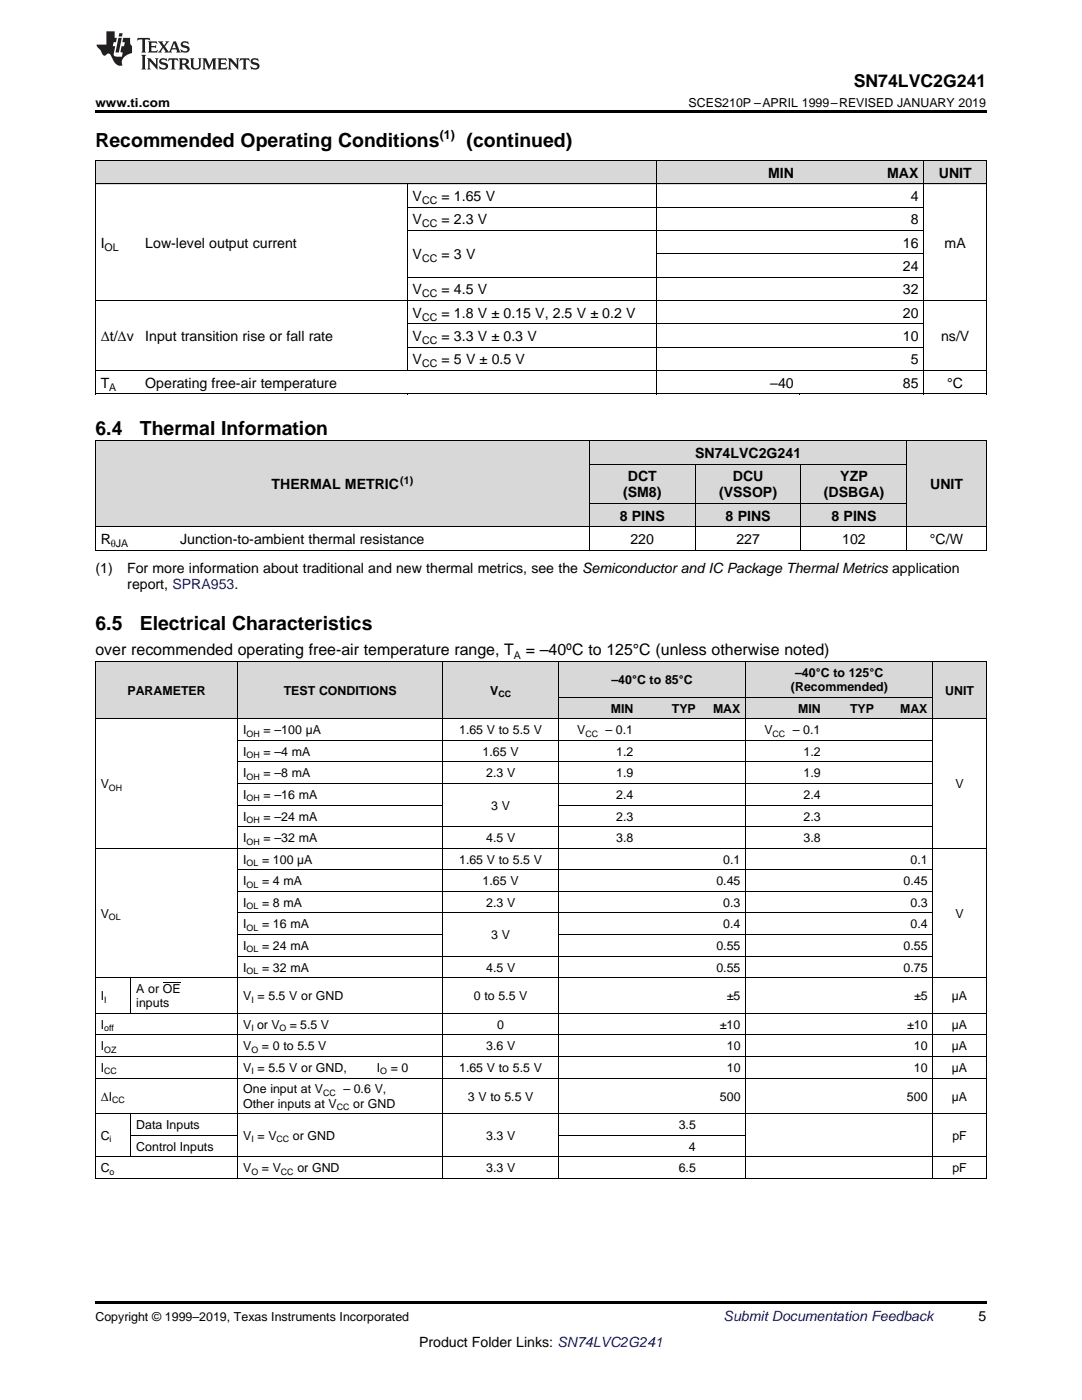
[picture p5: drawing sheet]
<svg xmlns="http://www.w3.org/2000/svg" width="216mm" height="279mm" viewBox="0 0 216 279" stroke-linecap="round" stroke-linejoin="round" font-family="sans-serif">
<g fill="#d8d8d8">
<path d="M19 132.1h7.1v11.4h-7.1z"/>
<path d="M26.1 132.1h21.4v11.4h-21.4z"/>
<path d="M47.5 132.1h26.7v11.4h-26.7z"/>
<path d="M74.2 132.1h14.2v11.4h-14.2z"/>
<path d="M88.4 132.1h23.1v11.4h-23.1z"/>
<path d="M186.2 132.1h10.6v11.4h-10.6z"/>
<path d="M111.5 139.2h16v4.3h-16z"/>
<path d="M127.5 139.2h12.4v4.3h-12.4z"/>
<path d="M139.9 139.2h8.9v4.3h-8.9z"/>
<path d="M148.8 139.2h16v4.3h-16z"/>
<path d="M164.8 139.2h10.7v4.3h-10.7z"/>
<path d="M175.5 139.2h10.7v4.3h-10.7z"/>
<path d="M111.5 132.1h16v7.1h-16z"/>
<path d="M127.5 132.1h12.4v7.1h-12.4z"/>
<path d="M139.9 132.1h8.9v7.1h-8.9z"/>
<path d="M148.8 132.1h16v7.1h-16z"/>
<path d="M164.8 132.1h10.7v7.1h-10.7z"/>
<path d="M175.5 132.1h10.7v7.1h-10.7z"/>
<path d="M19 88h15.9v17.2h-15.9z"/>
<path d="M34.9 88h82.7v17.2h-82.7z"/>
<path d="M181 88h15.8v17.2h-15.8z"/>
<path d="M117.6 100.5h21.1v4.7h-21.1z"/>
<path d="M138.7 100.5h21.2v4.7h-21.2z"/>
<path d="M159.9 100.5h21.1v4.7h-21.1z"/>
<path d="M117.6 92.7h21.1v7.8h-21.1z"/>
<path d="M138.7 92.7h21.2v7.8h-21.2z"/>
<path d="M159.9 92.7h21.1v7.8h-21.1z"/>
<path d="M117.6 88h21.1v4.7h-21.1z"/>
<path d="M138.7 88h21.2v4.7h-21.2z"/>
<path d="M159.9 88h21.1v4.7h-21.1z"/>
<path d="M19 32.1h8.9v4.7h-8.9z"/>
<path d="M27.9 32.1h53.4v4.7h-53.4z"/>
<path d="M81.3 32.1h49.8v4.7h-49.8z"/>
<path d="M131.1 32.1h28.4v4.7h-28.4z"/>
<path d="M159.5 32.1h24.9v4.7h-24.9z"/>
<path d="M184.4 32.1h12.4v4.7h-12.4z"/>
</g>
<g fill="#000">
<path d="M19 22h177.8v.5h-177.8zM19 78.6l.2 .1zM81.2 78.6l.1 .1zM131 78.6l.1 .1zM159.4 78.6l.1 .1zM184.3 78.6l.1 .1zM196.7 78.6l.1 .1zM19 109.8h.2zM117.5 109.8h.1zM138.6 109.8h.1zM159.8 109.8h.1zM180.9 109.8h.1z"/>
<path d="M196.7 109.8h.1zM19 235.2h.2zM47.4 235.2h.1zM74 235.2h.2zM88.3 235.2h.1zM111.4 235.2h.1zM127.4 235.2h.1zM139.8 235.2h.1zM148.7 235.2h.1zM164.7 235.2h.1zM175.4 235.2h.1zM186.1 235.2h.1z"/>
<path d="M196.7 235.2h.1zM19 259.7h177.8v.5h-177.8z"/>
</g>
<g fill="none" stroke="#000" stroke-width=".2">
<path d="M19 36.7h177.8M19 32h177.8M19.1 32.1v46.6M81.2 36.7v37.3M131 32.1v46.6M184.3 32.1v46.6M196.8 32.1v46.6M19 60h177.8M81.3 55.3h103.1M81.3 46h103.1M81.3 41.4h103.1M131.1 50.7h53.3"/>
<path d="M19 78.6h177.8M19 74h177.8M81.3 69.3h103.1M81.3 64.6h103.1M19 88h177.8M19.1 88v21.8M117.6 88v21.8M117.6 92.6h63.4M138.7 92.6v17.2M159.8 92.6v17.2M180.9 88v21.8M196.8 88v21.8"/>
<path d="M19 109.8h177.8M19 105.1h177.8M117.6 100.5h63.4M19 132h177.8v103.2M19.1 132v103.2M47.4 132v103.2M88.3 132v103.2M111.4 132v103.2M111.5 139.2h74.7M148.8 132v103.2M186.1 132v103.2M19 143.5h177.8"/>
<path d="M47.5 156.4h138.7M47.5 152.1h138.7M47.5 147.8h138.7M19 169.3h177.8M47.5 177.9h138.7M47.5 173.6h138.7M47.5 165h138.7M47.5 160.7h40.9M111.5 160.7h74.7M19 195.1h177.8M26.1 195.1v7.2M47.5 190.8h138.7"/>
<path d="M47.5 186.5h40.9M47.5 182.2h138.7M111.5 186.5h74.7M19 215.1h177.8M19 210.8h177.8M19 206.5h177.8M19 202.2h177.8M19 235.2h177.8M19 230.9h177.8M19 222.3h177.8M26.1 222.3v8.6M26.1 226.6h21.3"/>
<path d="M111.5 226.6h37.3"/>
</g>
<g fill="#231f20">
<path d="M27.5 7.6l-.1 .5 .4-.2h.6v.1v2.1l-.2 .4h1l-.3-.4v-2.1l.1-.1h.5l.5 .2-.2-.5zM29.5 8.3l.2 .3v1.5l-.2 .4h1.8l.2-.6a1.04 1.04 0 0 1-1.3 .2v-.7h.6l.3 .2v-.6l-.3 .2h-.6v-.6l.8-.1 .4 .3-.2-.5zM31.5 8.3l.9 1.1-.9 1.1h.8l-.2-.2 .5-.7 .4 .7-.2 .2h1.5l-.1-.2 .1-.4h.9l.1 .4-.2 .2h1l-.3-.3-.7-1.9h-.5l-.9 2-.8-1 .9-1h-.8l.1 .3-.3 .5-.4-.6 .2-.2zM34.7 8.6l.4 1h-.7zM36.3 8.4a.63 .63 0 0 0-.2 .7 .63 .63 0 0 0 .6 .4l.6 .2 .1 .2a.75 .75 0 0 1-.7 .4 .75 .75 0 0 1-.6-.5l.1 .7 .1-.1a1.11 1.11 0 0 0 1.5-.6 1.13 1.13 0 0 0-1.2-.8l-.1-.4a1.04 1.04 0 0 1 1.2 .2l-.2-.5-.1 .1-.5-.2zM28.2 10.9l.2 .4v2.2l-.2 .4h1l-.3-.4v-2.2l.3-.4zM29.3 11.6l.3 .4v1.5l-.3 .4h.8l-.2-.4v-1.3l1.5 1.7v-1.9l.2-.4h-.7l.2 .4v.9l-1.1-1.3zM32 11.8a.62 .62 0 0 0-.2 .7 .62 .62 0 0 0 .6 .4l.6 .1 .1 .3a.76 .76 0 0 1-.7 .3 .76 .76 0 0 1-.6-.4l.1 .7 .1-.1a1.11 1.11 0 0 0 1.5-.6 1.13 1.13 0 0 0-1.2-.8l-.1-.4a1.04 1.04 0 0 1 1.2 .2l-.2-.6-.1 .1-.5-.1zM33.7 11.6l-.2 .6a.61 .61 0 0 1 .8-.3v1.6l-.2 .4h.9l-.2-.4v-1.6a.63 .63 0 0 1 .8 .3l-.2-.6zM35.6 11.6l.3 .4v1.5l-.3 .4h1l-.2-.2v-.8l.5 .2a.76 .76 0 0 0 1.2 .7l-1-1a.58 .58 0 0 0 .6-.5 .58 .58 0 0 0-.5-.6zM36.4 11.9h.1a.45 .45 0 0 1 .5 .1 .45 .45 0 0 1 .1 .5l-.7 .2zM37.9 11.6l.2 .2a2.17 2.17 0 0 0 .3 1.9 .99 .99 0 0 0 1.6-.6v-1.1l.2-.4h-.7l.2 .2a1.92 1.92 0 0 1-.2 1.8 .6 .6 0 0 1-.9-.5v-1.1l.2-.4zM40.4 11.6l.2 .4v1.5l-.2 .4h.7l-.2-.4v-1.4l.8 1.8 .8-1.8v1.4l-.2 .4h.9l-.2-.4v-1.5l.2-.4h-.8l-.6 1.5-.6-1.5zM43.4 11.6l.2 .4v1.5l-.2 .4h1.8l.2-.6a1.04 1.04 0 0 1-1.3 .1v-.6h.5l.4 .2v-.6l-.4 .2h-.5v-.7h.8l.3 .3-.1-.6zM45.5 11.6l.2 .4v1.5l-.2 .4h.7l-.2-.4v-1.3l1.5 1.7v-1.9l.2-.4h-.7l.2 .4v.9l-1.1-1.3zM47.9 11.6l-.1 .6a.61 .61 0 0 1 .8-.3v1.6l-.3 .4h1l-.3-.4 .1-1.6a.63 .63 0 0 1 .7 .3l-.1-.6zM50.2 11.8a.62 .62 0 0 0-.2 .7 .62 .62 0 0 0 .6 .4l.6 .1 .2 .3a.76 .76 0 0 1-.8 .3 .76 .76 0 0 1-.6-.4l.1 .7 .2-.1a1.11 1.11 0 0 0 1.5-.6 1.13 1.13 0 0 0-1.3-.8l-.1-.4a1.04 1.04 0 0 1 1.2 .2l-.1-.6-.2 .1-.5-.1z"/>
<path d="M21.2 6.3v2.6h-1.9l.1 .4 .7 .9a.91 .91 0 0 0 1 .8 .56 .56 0 0 1 .5-.3 .56 .56 0 0 1 .5 .3l.4 .8a1.53 1.53 0 0 0 1.9 1.2 1.54 1.54 0 0 1 1-2.1l.9-.3v-1.4a1.52 1.52 0 0 1-.3-1.6h-1.4l-.2 .8h.5l-.2 .8h-.4l-.2 1v.2l.4 .1-.2 .8a1.93 1.93 0 0 1-1.6-.3l.3-1.8h-.5l.2-.8h.4l.2-.8h-.4v-1.3zM23.6 7.6l-.6 2.9h.7l.6-2.9zM23.8 6.6l-.1 .7h.6l.2-.7z"/>
</g>
<path d="M32.5 196h3.6" fill="none" stroke="#000" stroke-width=".2"/>
<g font-size="3.9">
<text x="19" y="29.3">Recommended Operating Conditions</text>
<text x="93.1" y="29.3">(continued)</text>
<text x="19" y="86.7">6.4</text>
<text x="27.9" y="86.7">Thermal Information</text>
<text x="19" y="125.7">6.5</text>
<text x="27.9" y="125.7">Electrical Characteristics</text>
</g>
<text font-size="3.5" x="170.4" y="17.3">SN74LVC2G241</text>
<g font-size="3.2">
<text x="19" y="130.8">over recommended operating free-air temperature range, T</text>
<text x="104.9" y="130.8">= –40ºC to 125°C (unless otherwise noted)</text>
</g>
<g font-size="2.8">
<text x="153.2" y="35.5">MIN</text>
<text x="177" y="35.5">MAX</text>
<text x="187.3" y="35.5">UNIT</text>
<text x="82.3" y="40.1">V</text>
<text x="88.1" y="40.1">= 1.65 V</text>
<text x="181.8" y="40.1">4</text>
<text x="82.3" y="44.8">V</text>
<text x="88.1" y="44.8">= 2.3 V</text>
<text x="181.8" y="44.8">8</text>
<text x="20.1" y="49.5">I</text>
<text x="29" y="49.5">Low-level output current</text>
<text x="82.3" y="51.8">V</text>
<text x="88.1" y="51.8">= 3 V</text>
<text x="180.2" y="49.5">16</text>
<text x="188.5" y="49.5">mA</text>
<text x="82.3" y="58.8">V</text>
<text x="88.1" y="58.8">= 4.5 V</text>
<text x="180.2" y="54.1">24</text>
<text x="180.2" y="58.8">32</text>
<text x="82.3" y="63.4">V</text>
<text x="88.1" y="63.4">= 1.8 V ± 0.15 V, 2.5 V ± 0.2 V</text>
<text x="180.2" y="63.4">20</text>
<text x="20.1" y="68.1">Δt/Δv</text>
<text x="29" y="68.1">Input transition rise or fall rate</text>
<text x="82.3" y="68.1">V</text>
<text x="88.1" y="68.1">= 3.3 V ± 0.3 V</text>
<text x="180.2" y="68.1">10</text>
<text x="187.8" y="68.1">ns/V</text>
<text x="20.1" y="77.4">T</text>
<text x="29" y="77.4">Operating free-air temperature</text>
<text x="82.3" y="72.7">V</text>
<text x="88.1" y="72.7">= 5 V ± 0.5 V</text>
<text x="153.7" y="77.4">–40</text>
<text x="180.2" y="77.4">85</text>
<text x="181.8" y="72.7">5</text>
<text x="189" y="77.4">°C</text>
<text x="138.7" y="91.4">SN74LVC2G241</text>
<text x="54.2" y="97.6">THERMAL METRIC</text>
<text x="124.3" y="99.2">(SM8)</text>
<text x="125.3" y="96.1">DCT</text>
<text x="143.5" y="99.2">(VSSOP)</text>
<text x="146.2" y="96.1">DCU</text>
<text x="164.4" y="99.2">(DSBGA)</text>
<text x="167.7" y="96.1">YZP</text>
<text x="185.6" y="97.6">UNIT</text>
<text x="123.6" y="103.9">8 PINS</text>
<text x="144.8" y="103.9">8 PINS</text>
<text x="165.9" y="103.9">8 PINS</text>
<text x="20.1" y="108.5">R</text>
<text x="35.9" y="108.5">Junction-to-ambient thermal resistance</text>
<text x="125.8" y="108.5">220</text>
<text x="146.9" y="108.5">227</text>
<text x="168.1" y="108.5">102</text>
<text x="185.6" y="108.5">°C/W</text>
<text x="19" y="114.4">(1)</text>
<text x="25.4" y="114.4">For more information about traditional and new thermal metrics, see the Semiconductor and IC Package Thermal Metrics application</text>
<text x="25.4" y="117.6">report, SPRA953.</text>
<text x="195.3" y="263.6">5</text>
<text x="83.6" y="268.9">Product Folder Links: SN74LVC2G241</text>
</g>
<text font-size="2.8" fill="#0000c8" x="144.4" y="263.6">Submit Documentation Feedback</text>
<g font-size="2.5">
<text x="19" y="21.4">www.ti.com</text>
<text x="137.4" y="21.4">SCES210P –APRIL 1999–REVISED JANUARY 2019</text>
<text x="87.8" y="27.7">(1)</text>
<text x="122" y="136.5">–40°C to 85°C</text>
<text x="157.8" y="137.9">(Recommended)</text>
<text x="158.7" y="135.1">–40°C</text>
<text x="166.3" y="135.1">to 125°C</text>
<text x="25.4" y="138.7">PARAMETER</text>
<text x="56.6" y="138.7">TEST CONDITIONS</text>
<text x="97.8" y="138.7">V</text>
<text x="121.9" y="142.2">MIN</text>
<text x="134.1" y="142.2">TYP</text>
<text x="142.3" y="142.2">MAX</text>
<text x="159.2" y="142.2">MIN</text>
<text x="169.6" y="142.2">TYP</text>
<text x="179.6" y="142.2">MAX</text>
<text x="188.6" y="138.7">UNIT</text>
<text x="48.5" y="146.5">I</text>
<text x="52.6" y="146.5">= –100 µA</text>
<text x="91.6" y="146.5">1.65 V to 5.5 V</text>
<text x="115.2" y="146.5">V</text>
<text x="120.8" y="146.5">– 0.1</text>
<text x="152.5" y="146.5">V</text>
<text x="158.2" y="146.5">– 0.1</text>
<text x="48.5" y="150.8">I</text>
<text x="48.5" y="155.2">I</text>
<text x="52.6" y="150.8">= –4 mA</text>
<text x="52.6" y="155.2">= –8 mA</text>
<text x="96.3" y="150.8">1.65 V</text>
<text x="97" y="155.2">2.3 V</text>
<text x="123" y="150.8">1.2</text>
<text x="123" y="155.2">1.9</text>
<text x="160.3" y="150.8">1.2</text>
<text x="160.3" y="155.2">1.9</text>
<text x="20.1" y="157.3">V</text>
<text x="48.5" y="159.5">I</text>
<text x="52.6" y="159.5">= –16 mA</text>
<text x="98" y="161.6">3 V</text>
<text x="123" y="159.5">2.4</text>
<text x="160.3" y="159.5">2.4</text>
<text x="190.6" y="157.3">V</text>
<text x="48.5" y="163.8">I</text>
<text x="52.6" y="163.8">= –24 mA</text>
<text x="123" y="163.8">2.3</text>
<text x="160.3" y="163.8">2.3</text>
<text x="48.5" y="168.1">I</text>
<text x="48.5" y="172.4">I</text>
<text x="52.3" y="172.4">= 100 µA</text>
<text x="52.6" y="168.1">= –32 mA</text>
<text x="91.6" y="172.4">1.65 V to 5.5 V</text>
<text x="97" y="168.1">4.5 V</text>
<text x="123" y="168.1">3.8</text>
<text x="144.3" y="172.4">0.1</text>
<text x="160.3" y="168.1">3.8</text>
<text x="181.7" y="172.4">0.1</text>
<text x="48.5" y="176.7">I</text>
<text x="52.3" y="176.7">= 4 mA</text>
<text x="96.3" y="176.7">1.65 V</text>
<text x="142.9" y="176.7">0.45</text>
<text x="180.3" y="176.7">0.45</text>
<text x="20.1" y="183.1">V</text>
<text x="48.5" y="181">I</text>
<text x="48.5" y="185.3">I</text>
<text x="52.3" y="181">= 8 mA</text>
<text x="52.3" y="185.3">= 16 mA</text>
<text x="97" y="181">2.3 V</text>
<text x="144.3" y="181">0.3</text>
<text x="144.3" y="185.3">0.4</text>
<text x="181.7" y="181">0.3</text>
<text x="181.7" y="185.3">0.4</text>
<text x="190.6" y="183.1">V</text>
<text x="48.5" y="189.6">I</text>
<text x="52.3" y="189.6">= 24 mA</text>
<text x="98" y="187.4">3 V</text>
<text x="142.9" y="189.6">0.55</text>
<text x="180.3" y="189.6">0.55</text>
<text x="48.5" y="193.9">I</text>
<text x="52.3" y="193.9">= 32 mA</text>
<text x="97" y="193.9">4.5 V</text>
<text x="142.9" y="193.9">0.55</text>
<text x="180.3" y="193.9">0.75</text>
<text x="20.1" y="199.6">I</text>
<text x="27.2" y="198.2">A or OE</text>
<text x="27.2" y="201">inputs</text>
<text x="48.5" y="199.6">V = 5.5 V or GND</text>
<text x="94.5" y="199.6">0 to 5.5 V</text>
<text x="145" y="199.6">±5</text>
<text x="182.4" y="199.6">±5</text>
<text x="189.9" y="199.6">µA</text>
<text x="20.1" y="205.3">I</text>
<text x="20.1" y="209.6">I</text>
<text x="48.5" y="205.3">V or V</text>
<text x="48.5" y="209.6">V</text>
<text x="52.2" y="209.6">= 0 to 5.5 V</text>
<text x="57.8" y="205.3">= 5.5 V</text>
<text x="97" y="209.6">3.6 V</text>
<text x="99.2" y="205.3">0</text>
<text x="143.7" y="205.3">±10</text>
<text x="145" y="209.6">10</text>
<text x="181" y="205.3">±10</text>
<text x="182.4" y="209.6">10</text>
<text x="189.9" y="205.3">µA</text>
<text x="189.9" y="209.6">µA</text>
<text x="20.1" y="213.9">I</text>
<text x="48.5" y="213.9">V = 5.5 V or GND,</text>
<text x="75.2" y="213.9">I</text>
<text x="78" y="213.9">= 0</text>
<text x="91.6" y="213.9">1.65 V to 5.5 V</text>
<text x="145" y="213.9">10</text>
<text x="182.4" y="213.9">10</text>
<text x="189.9" y="213.9">µA</text>
<text x="20.1" y="219.6">ΔI</text>
<text x="48.5" y="218.2">One input at V</text>
<text x="48.5" y="221.1">Other inputs at V</text>
<text x="68.5" y="218.2">– 0.6 V,</text>
<text x="70.5" y="221.1">or GND</text>
<text x="93.3" y="219.6">3 V to 5.5 V</text>
<text x="143.7" y="219.6">500</text>
<text x="181" y="219.6">500</text>
<text x="189.9" y="219.6">µA</text>
<text x="20.1" y="227.5">C</text>
<text x="27.2" y="225.4">Data Inputs</text>
<text x="48.5" y="227.5">V = V</text>
<text x="58.5" y="227.5">or GND</text>
<text x="97" y="227.5">3.3 V</text>
<text x="135.4" y="225.4">3.5</text>
<text x="190" y="227.5">pF</text>
<text x="20.1" y="234">C</text>
<text x="27.2" y="229.7">Control Inputs</text>
<text x="48.5" y="234">V</text>
<text x="52.2" y="234">= V</text>
<text x="59.3" y="234">or GND</text>
<text x="97" y="234">3.3 V</text>
<text x="135.4" y="234">6.5</text>
<text x="137.5" y="229.7">4</text>
<text x="190" y="234">pF</text>
<text x="19" y="263.6">Copyright © 1999–2019, Texas Instruments Incorporated</text>
</g>
<g font-size="2.1">
<text x="84.2" y="40.7">CC</text>
<text x="84.2" y="45.4">CC</text>
<text x="20.9" y="50">OL</text>
<text x="84.2" y="52.4">CC</text>
<text x="84.2" y="59.3">CC</text>
<text x="84.2" y="64">CC</text>
<text x="84.2" y="68.7">CC</text>
<text x="21.8" y="78">A</text>
<text x="84.2" y="73.3">CC</text>
<text x="79.9" y="96.5">(1)</text>
<text x="22.1" y="109.1">θJA</text>
<text x="102.6" y="131.4">A</text>
</g>
<g font-size="1.8">
<text x="99.4" y="139.2">CC</text>
<text x="49.2" y="147">OH</text>
<text x="116.8" y="147">CC</text>
<text x="154.2" y="147">CC</text>
<text x="49.2" y="151.3">OH</text>
<text x="49.2" y="155.6">OH</text>
<text x="21.7" y="157.8">OH</text>
<text x="49.2" y="159.9">OH</text>
<text x="49.2" y="164.3">OH</text>
<text x="49.2" y="168.6">OH</text>
<text x="49.2" y="172.9">OL</text>
<text x="49.2" y="177.2">OL</text>
<text x="21.7" y="183.6">OL</text>
<text x="49.2" y="181.5">OL</text>
<text x="49.2" y="185.8">OL</text>
<text x="49.2" y="190.1">OL</text>
<text x="49.2" y="194.4">OL</text>
<text x="20.8" y="200.1">I</text>
<text x="50.2" y="200.1">I</text>
<text x="20.8" y="205.8">off</text>
<text x="50.2" y="205.8">I</text>
<text x="55.8" y="205.8">O</text>
<text x="20.8" y="210.1">OZ</text>
<text x="20.8" y="214.4">CC</text>
<text x="50.2" y="210.1">O</text>
<text x="50.2" y="214.4">I</text>
<text x="75.9" y="214.4">O</text>
<text x="22.4" y="220.1">CC</text>
<text x="64.5" y="218.7">CC</text>
<text x="67.2" y="221.5">CC</text>
<text x="21.9" y="228">i</text>
<text x="50.2" y="228">I</text>
<text x="55.2" y="228">CC</text>
<text x="21.9" y="234.5">o</text>
<text x="50.2" y="234.5">O</text>
<text x="56.1" y="234.5">CC</text>
</g>
</svg>
